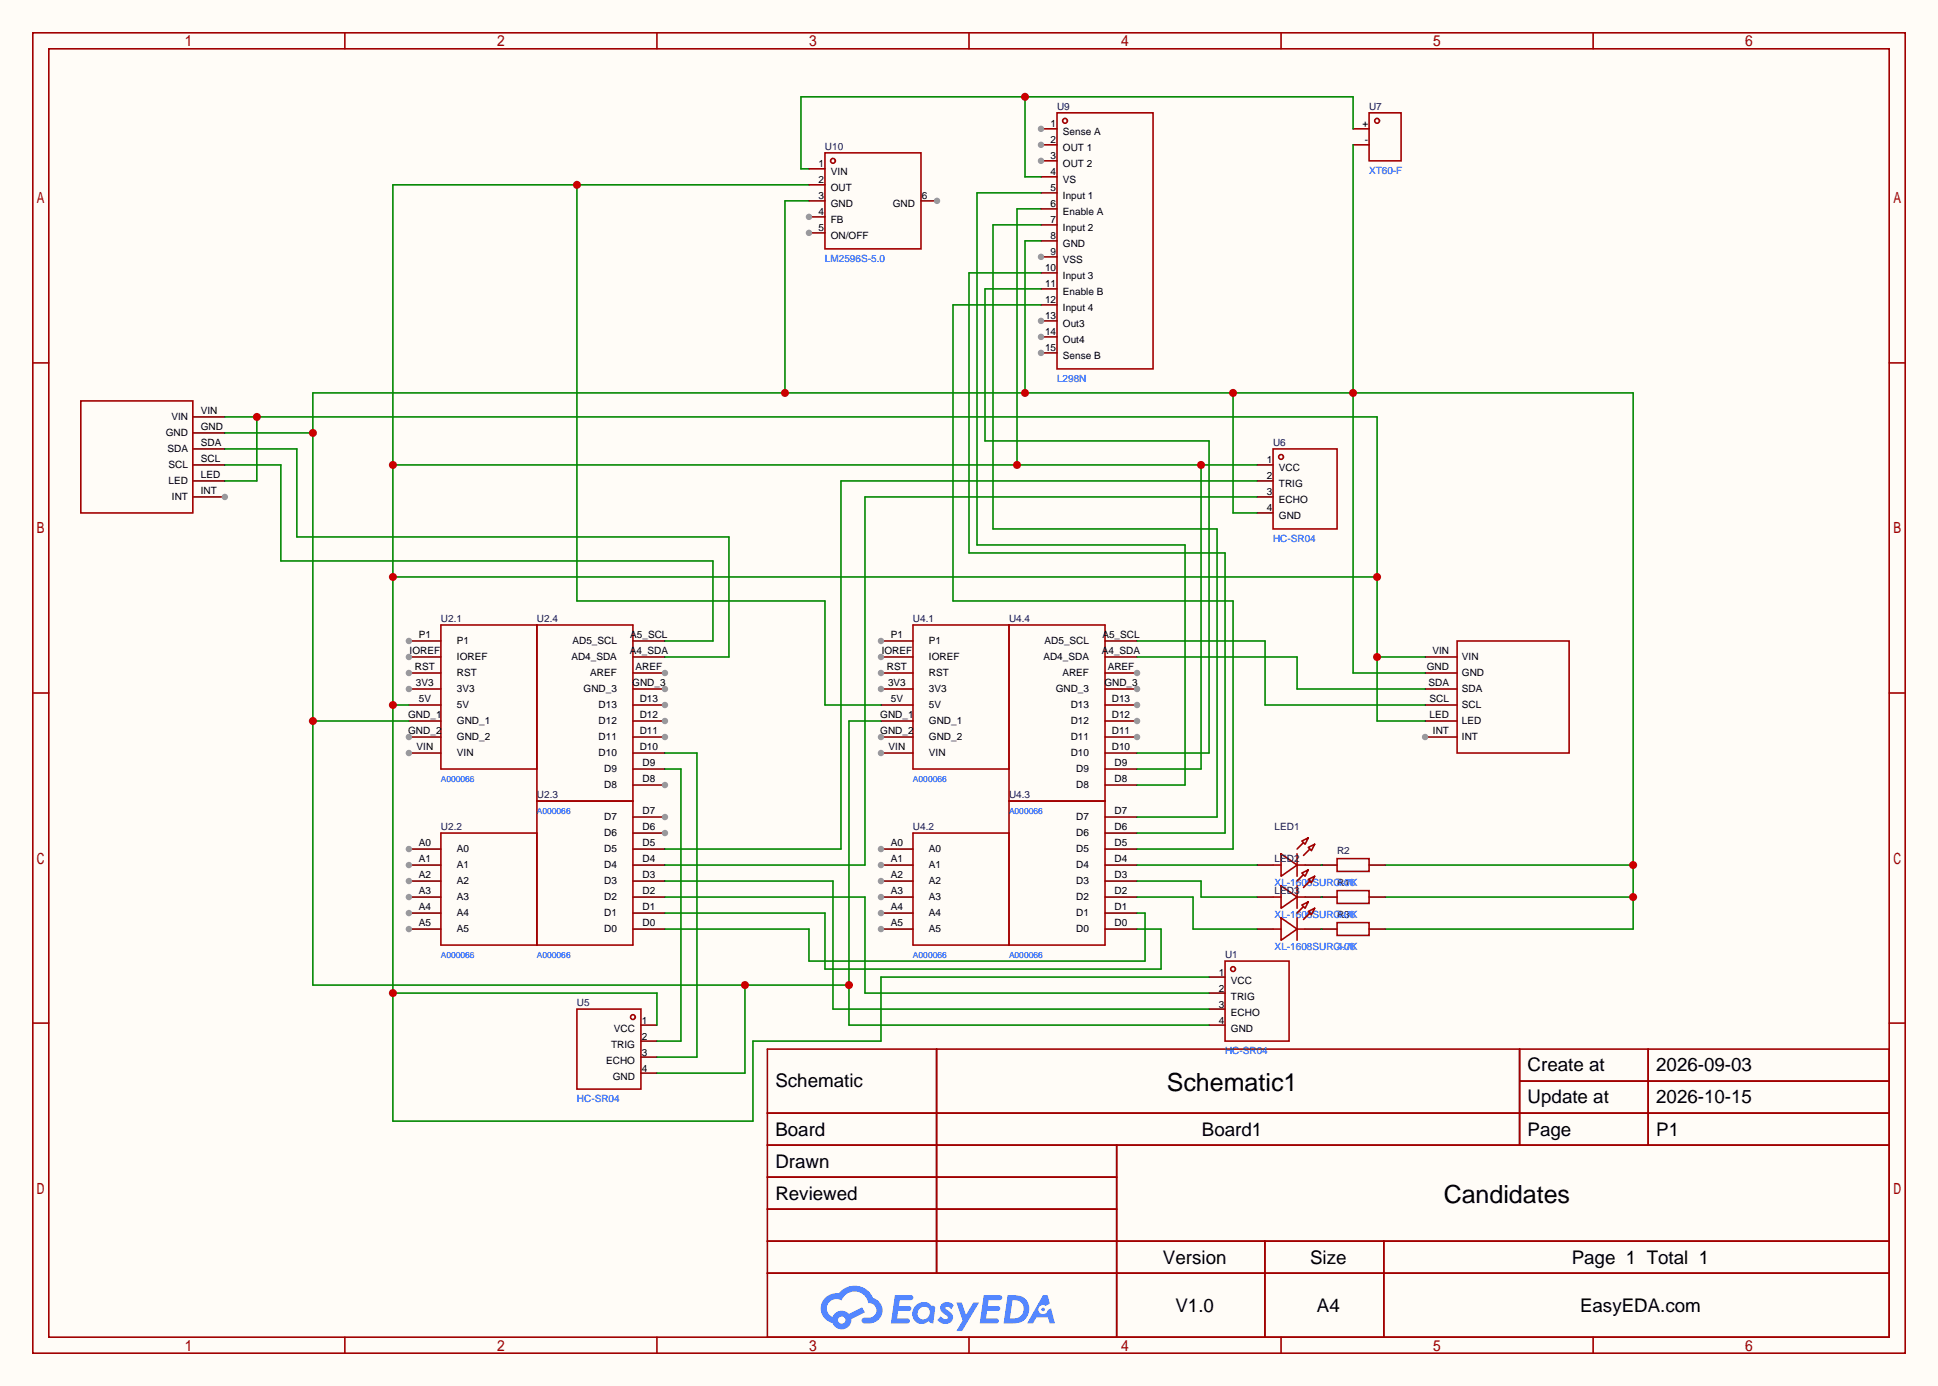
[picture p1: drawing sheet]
<svg xmlns="http://www.w3.org/2000/svg" width="308mm" height="220mm" viewBox="0 0 308 220" stroke-linecap="round" stroke-linejoin="round" font-family="sans-serif">
<path d="M0 0h307.6v220h-307.6z" fill="#fffcf7"/>
<g fill="none" stroke="#a10000" stroke-width=".25">
<path d="M5.2 5.2h297.2v209.6h-297.2zM7.7 7.7h292.1v204.5h-292.1zM54.7 5.2v2.5M104.3 5.2v2.5M153.8 5.2v2.5M203.3 5.2v2.5M252.9 5.2v2.5M5.2 57.6h2.5M299.8 57.6h2.6M5.2 110h2.5M299.8 110h2.6M5.2 162.4h2.5"/>
<path d="M121.8 166.5h178v45.7h-178zM121.8 176.7h178M148.7 166.5v35.6M241.2 166.5v15.2M241.2 171.6h58.6M261.6 166.5v15.2M299.8 162.4h2.6M121.8 181.7h178M121.8 186.8h55.4M121.8 197h178M121.8 191.9h55.4M177.2 181.7v30.5"/>
<path d="M200.8 197v15.2M219.6 197v15.2M54.7 212.2v2.6M104.3 212.2v2.6M121.8 202.1h178M153.8 212.2v2.6M203.3 212.2v2.6M252.9 212.2v2.6"/>
</g>
<g fill="#5487ff">
<path d="M149.5 206.9a1.3 1.3 0 0 1 1.9 .3l-.4 .6a.54 .54 0 0 0-1-.2l.1 .1a2.32 2.32 0 0 1 1.2 1.4 1.36 1.36 0 0 1-1.1 1 1.36 1.36 0 0 1-1.4-.6l.5-.6a.7 .7 0 0 0 1.1 .3l-.1-.4a1.6 1.6 0 0 1-1.1-1.5z"/>
<path d="M151.8 206.7h.8l.7 2 1.2-2h.9l-2.7 4.5h-.9l1-1.6z"/>
<path d="M142 205.5h1.7a1.31 1.31 0 0 1 1.2 .2 .4 .4 0 0 1-.3 .6h-1.8l-.1 1h1.6a.4 .4 0 0 1 .3 .4 .4 .4 0 0 1-.4 .4h-1.6l-.2 1.2 .8-.1a1.23 1.23 0 0 1 1.2 .2 .39 .39 0 0 1-.4 .6h-2.6z"/>
<path d="M156.1 205.5h1.7a1.32 1.32 0 0 1 1.2 .2 .39 .39 0 0 1-.3 .6h-1.8l-.1 1h1.6a.4 .4 0 0 1 .4 .4 .4 .4 0 0 1-.5 .4h-1.6l-.2 1.1h.8a1.23 1.23 0 0 1 1.2 .2 .39 .39 0 0 1-.4 .6h-2.6z"/>
<path d="M165.5 205.6h.8l.3 1.3-.6 .3a.75 .75 0 0 0-1.1 .3 .75 .75 0 0 0 .5 1.1 .75 .75 0 0 0 .9-.7l.5-.3 .6 2.4h-.8l-.3-.9h-1.8l-.5 .9h-1z"/>
<path d="M159.9 205.6l-.6 4.4h1.4a2.27 2.27 0 0 0 2.6-1.6 2.27 2.27 0 0 0-1.4-2.7zM160.7 206.3a1.5 1.5 0 0 1 1.8 1.6 1.5 1.5 0 0 1-1.9 1.3h-.3z"/>
<path d="M145.4 207.2a1.62 1.62 0 0 0-.4 2.1 1.62 1.62 0 0 0 2 .6l.3-.2 .4 .2 .4 .1 .3-2.4-.1-.3-.2-.1a.57 .57 0 0 1-.6-.3 1.73 1.73 0 0 0-2.1 .3zM146 207.7a.96 .96 0 0 1 1.4 0 .96 .96 0 0 1-.2 1.5 .95 .95 0 0 1-1.4-.1 .95 .95 0 0 1 .2-1.4z"/>
<path d="M131 206a2.37 2.37 0 0 0 1.1 4 1.54 1.54 0 0 0 1.8 1 1.54 1.54 0 0 0 1.2-1.6l2.2-1.1-.5-.8-2.1 1a1.57 1.57 0 0 0-2.6 .5 1.5 1.5 0 0 1-.7-2.1 1.5 1.5 0 0 1 2.2-.5 2.23 2.23 0 0 1 2.3-1.4 2.23 2.23 0 0 1 2 1.8 1.16 1.16 0 0 1 1.2 1.1 1.16 1.16 0 0 1-1.1 1.2h-.7a.47 .47 0 0 0-.5 .4 .47 .47 0 0 0 .4 .5 2.23 2.23 0 0 0 2.2-.6 2.23 2.23 0 0 0 .5-2.3 2.16 2.16 0 0 0-1.3-1.1 3.2 3.2 0 0 0-5.5-.7l-1.1 .1zM133 209.5a.6 .6 0 0 1 1.2 0 .6 .6 0 0 1-1.2 0z"/>
<circle cx="165.6" cy="207.8" r=".28"/>
</g>
<path d="M70 99.2h15.2v22.8h-15.2z" fill="none" stroke="#a10000" stroke-width=".25"/>
<path d="M64.9 106.8h5.1" fill="none" stroke="#870000" stroke-width=".25"/>
<circle cx="64.9" cy="106.8" r=".51" fill="#999"/>
<path d="M64.9 109.3h5.1" fill="none" stroke="#870000" stroke-width=".25"/>
<circle cx="64.9" cy="109.3" r=".51" fill="#999"/>
<path d="M64.9 111.9h5.1M64.9 114.4h5.1M64.9 117h5.1" fill="none" stroke="#870000" stroke-width=".25"/>
<circle cx="64.9" cy="117" r=".51" fill="#999"/>
<path d="M64.9 119.5h5.1" fill="none" stroke="#870000" stroke-width=".25"/>
<circle cx="64.9" cy="119.5" r=".51" fill="#999"/>
<path d="M64.9 101.7h5.1" fill="none" stroke="#870000" stroke-width=".25"/>
<circle cx="64.9" cy="101.7" r=".51" fill="#999"/>
<path d="M64.9 104.3h5.1" fill="none" stroke="#870000" stroke-width=".25"/>
<circle cx="64.9" cy="104.3" r=".51" fill="#999"/>
<path d="M70 132.2h15.2v17.8h-15.2z" fill="none" stroke="#a10000" stroke-width=".25"/>
<path d="M64.9 134.7h5.1" fill="none" stroke="#870000" stroke-width=".25"/>
<circle cx="64.9" cy="134.7" r=".51" fill="#999"/>
<path d="M64.9 137.3h5.1" fill="none" stroke="#870000" stroke-width=".25"/>
<circle cx="64.9" cy="137.3" r=".51" fill="#999"/>
<path d="M64.9 139.8h5.1" fill="none" stroke="#870000" stroke-width=".25"/>
<circle cx="64.9" cy="139.8" r=".51" fill="#999"/>
<path d="M64.9 142.4h5.1" fill="none" stroke="#870000" stroke-width=".25"/>
<circle cx="64.9" cy="142.4" r=".51" fill="#999"/>
<path d="M64.9 144.9h5.1" fill="none" stroke="#870000" stroke-width=".25"/>
<circle cx="64.9" cy="144.9" r=".51" fill="#999"/>
<path d="M64.9 147.4h5.1" fill="none" stroke="#870000" stroke-width=".25"/>
<circle cx="64.9" cy="147.4" r=".51" fill="#999"/>
<path d="M85.2 127.1h15.3v22.9h-15.3z" fill="none" stroke="#a10000" stroke-width=".25"/>
<path d="M100.5 139.8h5M100.5 137.3h5M100.5 134.7h5M100.5 132.2h5M100.5 147.4h5M100.5 144.9h5M100.5 142.4h5" fill="none" stroke="#870000" stroke-width=".25"/>
<circle cx="105.5" cy="132.2" r=".51" fill="#999"/>
<path d="M100.5 129.7h5" fill="none" stroke="#870000" stroke-width=".25"/>
<circle cx="105.5" cy="129.7" r=".51" fill="#999"/>
<path d="M85.2 99.2h15.3v27.9h-15.3z" fill="none" stroke="#a10000" stroke-width=".25"/>
<path d="M100.5 124.6h5" fill="none" stroke="#870000" stroke-width=".25"/>
<circle cx="105.5" cy="124.6" r=".51" fill="#999"/>
<path d="M100.5 119.5h5M100.5 117h5M100.5 122h5" fill="none" stroke="#870000" stroke-width=".25"/>
<circle cx="105.5" cy="117" r=".51" fill="#999"/>
<path d="M100.5 114.4h5" fill="none" stroke="#870000" stroke-width=".25"/>
<circle cx="105.5" cy="114.4" r=".51" fill="#999"/>
<path d="M100.5 111.9h5" fill="none" stroke="#870000" stroke-width=".25"/>
<circle cx="105.5" cy="111.9" r=".51" fill="#999"/>
<path d="M100.5 109.3h5" fill="none" stroke="#870000" stroke-width=".25"/>
<circle cx="105.5" cy="109.3" r=".51" fill="#999"/>
<path d="M100.5 106.8h5" fill="none" stroke="#870000" stroke-width=".25"/>
<circle cx="105.5" cy="106.8" r=".51" fill="#999"/>
<g fill="none" stroke="#870000" stroke-width=".25">
<path d="M199.5 73.8h2.6M199.5 76.3h2.6M199.5 78.9h2.6M199.5 81.4h2.6M100.5 104.3h5M100.5 101.7h5M226.2 104.3h5.1M226.2 106.8h5.1M226.2 109.3h5.1M226.2 111.9h5.1M226.2 114.4h5.1M226.2 117h5.1"/>
<path d="M191.9 155.1h2.5M191.9 157.6h2.5M101.7 162.7h2.6M101.7 165.2h2.6M101.7 167.8h2.6M101.7 170.3h2.6M191.9 160.1h2.5M191.9 162.7h2.5"/>
</g>
<g fill="none" stroke="#a10000" stroke-width=".25">
<path d="M202.1 71.2h10.1v12.7h-10.1zM194.4 152.5h10.2v12.7h-10.2zM91.6 160.1h10.1v12.7h-10.1z"/>
<circle cx="203.3" cy="72.5" r=".38"/>
<circle cx="195.7" cy="153.8" r=".38"/>
<circle cx="100.5" cy="161.4" r=".38"/>
</g>
<circle cx="226.2" cy="117" r=".51" fill="#999"/>
<path d="M231.3 101.7h17.7v17.8h-17.7z" fill="none" stroke="#a10000" stroke-width=".25"/>
<path d="M30.6 66.2h5.1M30.6 68.7h5.1M30.6 71.2h5.1M30.6 73.8h5.1M30.6 76.3h5.1M30.6 78.9h5.1" fill="none" stroke="#870000" stroke-width=".25"/>
<circle cx="35.7" cy="78.9" r=".51" fill="#999"/>
<path d="M12.8 63.6h17.8v17.8h-17.8zM144.9 99.2h15.2v22.8h-15.2z" fill="none" stroke="#a10000" stroke-width=".25"/>
<path d="M139.8 106.8h5.1" fill="none" stroke="#870000" stroke-width=".25"/>
<circle cx="139.8" cy="106.8" r=".51" fill="#999"/>
<path d="M139.8 109.3h5.1" fill="none" stroke="#870000" stroke-width=".25"/>
<circle cx="139.8" cy="109.3" r=".51" fill="#999"/>
<path d="M139.8 111.9h5.1M139.8 114.4h5.1M139.8 117h5.1" fill="none" stroke="#870000" stroke-width=".25"/>
<circle cx="139.8" cy="117" r=".51" fill="#999"/>
<path d="M139.8 119.5h5.1" fill="none" stroke="#870000" stroke-width=".25"/>
<circle cx="139.8" cy="119.5" r=".51" fill="#999"/>
<path d="M139.8 101.7h5.1" fill="none" stroke="#870000" stroke-width=".25"/>
<circle cx="139.8" cy="101.7" r=".51" fill="#999"/>
<path d="M139.8 104.3h5.1" fill="none" stroke="#870000" stroke-width=".25"/>
<circle cx="139.8" cy="104.3" r=".51" fill="#999"/>
<path d="M144.9 132.2h15.2v17.8h-15.2z" fill="none" stroke="#a10000" stroke-width=".25"/>
<path d="M139.8 134.7h5.1" fill="none" stroke="#870000" stroke-width=".25"/>
<circle cx="139.8" cy="134.7" r=".51" fill="#999"/>
<path d="M139.8 137.3h5.1" fill="none" stroke="#870000" stroke-width=".25"/>
<circle cx="139.8" cy="137.3" r=".51" fill="#999"/>
<path d="M139.8 139.8h5.1" fill="none" stroke="#870000" stroke-width=".25"/>
<circle cx="139.8" cy="139.8" r=".51" fill="#999"/>
<path d="M139.8 142.4h5.1" fill="none" stroke="#870000" stroke-width=".25"/>
<circle cx="139.8" cy="142.4" r=".51" fill="#999"/>
<path d="M139.8 144.9h5.1" fill="none" stroke="#870000" stroke-width=".25"/>
<circle cx="139.8" cy="144.9" r=".51" fill="#999"/>
<path d="M139.8 147.4h5.1" fill="none" stroke="#870000" stroke-width=".25"/>
<circle cx="139.8" cy="147.4" r=".51" fill="#999"/>
<path d="M160.1 99.2h15.3v50.8h-15.3zM160.1 127.1h15.3" fill="none" stroke="#a10000" stroke-width=".25"/>
<path d="M175.4 119.5h5.1M175.4 117h5.1M175.4 139.8h5.1M175.4 137.3h5.1M175.4 134.7h5.1M175.4 132.2h5.1M175.4 129.7h5.1M175.4 124.6h5.1M175.4 122h5.1M175.4 147.4h5.1M175.4 144.9h5.1M175.4 142.4h5.1" fill="none" stroke="#870000" stroke-width=".25"/>
<circle cx="180.5" cy="117" r=".51" fill="#999"/>
<path d="M175.4 114.4h5.1" fill="none" stroke="#870000" stroke-width=".25"/>
<circle cx="180.5" cy="114.4" r=".51" fill="#999"/>
<path d="M175.4 111.9h5.1" fill="none" stroke="#870000" stroke-width=".25"/>
<circle cx="180.5" cy="111.9" r=".51" fill="#999"/>
<path d="M175.4 109.3h5.1" fill="none" stroke="#870000" stroke-width=".25"/>
<circle cx="180.5" cy="109.3" r=".51" fill="#999"/>
<path d="M175.4 106.8h5.1" fill="none" stroke="#870000" stroke-width=".25"/>
<circle cx="180.5" cy="106.8" r=".51" fill="#999"/>
<path d="M214.8 23h2.5M214.8 20.4h2.5M175.4 104.3h5.1M175.4 101.7h5.1" fill="none" stroke="#870000" stroke-width=".25"/>
<g fill="none" stroke="#a10000" stroke-width=".25">
<path d="M217.3 17.9h5.1v7.6h-5.1z"/>
<circle cx="218.6" cy="19.2" r=".38"/>
</g>
<path d="M91.6 29.3v66.1h39.3v16.5h8.9M128.4 29.3h-66v148.6h57.1v-12.7h20.3v-10.1h52.1M165.2 33.1h-3.8v40.7M35.7 66.2h182.9v48.2h7.6M40.8 66.2v10.1h-5.1M62.4 73.8h137.1M190.6 73.8v48.2h-10.1M62.4 91.6h156.2M62.4 111.9h2.5M218.6 104.3h7.6M62.4 157.6h41.9v5.1" fill="none" stroke="#008700" stroke-width=".25"/>
<g fill="#c00">
<circle cx="91.6" cy="29.3" r=".63"/>
<circle cx="62.4" cy="91.6" r=".63"/>
<circle cx="62.4" cy="73.8" r=".63"/>
<circle cx="218.6" cy="91.6" r=".63"/>
<circle cx="40.8" cy="66.2" r=".63"/>
<circle cx="218.6" cy="104.3" r=".63"/>
<circle cx="62.4" cy="111.9" r=".63"/>
<circle cx="62.4" cy="157.6" r=".63"/>
<circle cx="161.4" cy="73.8" r=".63"/>
<circle cx="190.6" cy="73.8" r=".63"/>
</g>
<path d="M180.5 101.7h20.3v10.2h25.4" fill="none" stroke="#008700" stroke-width=".25"/>
<g fill="none" stroke="#a10000" stroke-width=".25">
<path d="M167.8 17.9h15.2v40.6h-15.2z"/>
<circle cx="169" cy="19.2" r=".38"/>
</g>
<path d="M165.2 20.4h2.6" fill="none" stroke="#870000" stroke-width=".25"/>
<circle cx="165.2" cy="20.4" r=".51" fill="#999"/>
<path d="M165.2 23h2.6" fill="none" stroke="#870000" stroke-width=".25"/>
<circle cx="165.2" cy="23" r=".51" fill="#999"/>
<path d="M165.2 25.5h2.6" fill="none" stroke="#870000" stroke-width=".25"/>
<circle cx="165.2" cy="25.5" r=".51" fill="#999"/>
<path d="M165.2 28.1h2.6M165.2 30.6h2.6M165.2 33.1h2.6M165.2 35.7h2.6M165.2 38.2h2.6M165.2 40.8h2.6" fill="none" stroke="#870000" stroke-width=".25"/>
<circle cx="165.2" cy="40.8" r=".51" fill="#999"/>
<path d="M165.2 43.3h2.6M165.2 45.8h2.6M165.2 48.4h2.6M165.2 50.9h2.6" fill="none" stroke="#870000" stroke-width=".25"/>
<circle cx="165.2" cy="50.9" r=".51" fill="#999"/>
<path d="M165.2 53.5h2.6" fill="none" stroke="#870000" stroke-width=".25"/>
<circle cx="165.2" cy="53.5" r=".51" fill="#999"/>
<path d="M165.2 56h2.6" fill="none" stroke="#870000" stroke-width=".25"/>
<circle cx="165.2" cy="56" r=".51" fill="#999"/>
<path d="M128.4 31.9h-3.8v30.5M165.2 30.6h-10.1v55.9h33v38.1h-7.6M165.2 38.2h-2.5v24.2M214.8 23v83.8h11.4M35.7 68.7h14M195.7 62.4v19h3.8M49.7 114.4h15.2M139.8 114.4h-5.1v48.3h57.2M219.8 137.3h39.4M118.2 156.3v14h-13.9M219.8 147.4h39.4v-85h-209.5v93.9h85M219.8 142.4h39.4" fill="none" stroke="#008700" stroke-width=".25"/>
<g fill="#c00">
<circle cx="214.8" cy="62.4" r=".63"/>
<circle cx="195.7" cy="62.4" r=".63"/>
<circle cx="162.7" cy="62.4" r=".63"/>
<circle cx="124.6" cy="62.4" r=".63"/>
<circle cx="49.7" cy="68.7" r=".63"/>
<circle cx="49.7" cy="114.4" r=".63"/>
<circle cx="118.2" cy="156.3" r=".63"/>
<circle cx="134.7" cy="156.3" r=".63"/>
<circle cx="259.2" cy="137.3" r=".63"/>
<circle cx="259.2" cy="142.4" r=".63"/>
</g>
<path d="M162.7 15.4v12.7h2.5M214.8 20.4v-5h-87.7v11.4h1.3" fill="none" stroke="#008700" stroke-width=".25"/>
<circle cx="162.7" cy="15.4" r=".63" fill="#c00"/>
<path d="M105.5 144.9h25.4v8.9h53.4v-6.4h-3.8M180.5 144.9h1.2v7.6h-53.3v-5.1h-22.9" fill="none" stroke="#008700" stroke-width=".25"/>
<g fill="none" stroke="#a10000" stroke-width=".25">
<path d="M130.9 24.3h15.3v15.2h-15.3z"/>
<circle cx="132.2" cy="25.5" r=".38"/>
</g>
<path d="M128.4 26.8h2.5M128.4 29.3h2.5M128.4 31.9h2.5M128.4 34.4h2.5" fill="none" stroke="#870000" stroke-width=".25"/>
<circle cx="128.4" cy="34.4" r=".51" fill="#999"/>
<path d="M128.4 37h2.5" fill="none" stroke="#870000" stroke-width=".25"/>
<circle cx="128.4" cy="37" r=".51" fill="#999"/>
<path d="M146.2 31.9h2.5" fill="none" stroke="#870000" stroke-width=".25"/>
<circle cx="148.7" cy="31.9" r=".51" fill="#999"/>
<g fill="none" stroke="#a10000" stroke-width=".25">
<path d="M202.1 137.3h1.2M203.3 135.5l2.6 1.8-2.6 1.8zM205.9 137.3h1.2M205.9 135.5v3.6M206.6 133.5l1-.5-.5 1zM206.6 138.6l1-.6-.5 1.1zM206.9 133.7l-1 1M206.9 138.8l-1 1M207.6 134.5l1.1-.5-.5 1zM207.6 139.6l1.1-.5-.5 1zM207.9 134.7l-1 1.1M207.9 139.8l-1 1"/>
<path d="M212.2 136.3h5.1v2h-5.1zM202.1 142.4h1.2M202.1 147.4h1.2M203.3 140.6l2.6 1.8-2.6 1.7zM203.3 145.7l2.6 1.7-2.6 1.8zM205.9 140.6v3.5M205.9 145.7v3.5M205.9 142.4h1.2M205.9 147.4h1.2M206.6 143.6l1-.5-.5 1zM206.9 143.9l-1 1M207.6 144.7l1.1-.6-.5 1.1z"/>
<path d="M207.9 144.9l-1 1M212.2 141.4h5.1v2h-5.1zM212.2 146.4h5.1v2.1h-5.1z"/>
</g>
<path d="M199.5 137.3h2.6M207.1 137.3h5.1M217.3 137.3h2.5M199.5 142.4h2.6M199.5 147.4h2.6M207.1 142.4h5.1M207.1 147.4h5.1M217.3 142.4h2.5M217.3 147.4h2.5" fill="none" stroke="#870000" stroke-width=".25"/>
<g fill="none" stroke="#008700" stroke-width=".25">
<path d="M165.2 35.7h-7.6v48.2h35.6v45.8h-12.7M165.2 48.4h-13.9v47h44.4v39.3h-15.2M165.2 45.8h-8.9v24.2h35.6v49.5h-11.4M165.2 43.3h-11.4v44.5h40.6v44.4h-13.9M35.7 71.2h11.4v14h68.6v19.1h-10.2M35.7 73.8h8.9v15.2h68.6v12.7h-7.7M199.5 78.9h-62.2v58.4h-31.8M199.5 76.3h-66v58.4h-28M105.5 119.5h5.1v48.3h-6.3M180.5 104.3h25.4v5h20.3M105.5 139.8h26.7v20.3h59.7M105.5 122h2.6v43.2h-3.8"/>
<path d="M180.5 139.8h10.1v2.6h8.9M180.5 137.3h19M209.7 137.3h.1M105.5 142.4h31.8v15.2h54.6M180.5 142.4h8.9v5h10.1M209.7 147.4h.1M209.7 142.4h.1"/>
</g>
<g font-size="4">
<text x="185.2" y="173.1">Schematic1</text>
<text x="229.1" y="190.9">Candidates</text>
</g>
<g font-size="3">
<text x="123.1" y="172.6">Schematic</text>
<text x="242.5" y="170">Create at</text>
<text x="262.9" y="170">2026-09-03</text>
<text x="242.5" y="175.1">Update at</text>
<text x="262.9" y="175.1">2026-10-15</text>
<text x="123.1" y="180.2">Board</text>
<text x="123.1" y="185.3">Drawn</text>
<text x="190.8" y="180.2">Board1</text>
<text x="242.5" y="180.2">Page</text>
<text x="262.9" y="180.2">P1</text>
<text x="123.1" y="190.4">Reviewed</text>
<text x="184.6" y="200.5">Version</text>
<text x="207.9" y="200.5">Size</text>
<text x="249.5" y="200.5">Page 1 Total 1</text>
<text x="186.6" y="208.1">V1.0</text>
<text x="209" y="208.1">A4</text>
<text x="250.8" y="208.1">EasyEDA.com</text>
</g>
<g font-size="1.6" fill="#000080">
<text x="167.8" y="17.4">U9</text>
<text x="217.3" y="17.4">U7</text>
<text x="130.9" y="23.8">U10</text>
<text x="202.1" y="70.8">U6</text>
<text x="70" y="98.7">U2.1</text>
<text x="85.2" y="98.7">U2.4</text>
<text x="144.9" y="98.7">U4.1</text>
<text x="160.1" y="98.7">U4.4</text>
<text x="70" y="131.7">U2.2</text>
<text x="85.2" y="126.7">U2.3</text>
<text x="144.9" y="131.7">U4.2</text>
<text x="160.1" y="126.7">U4.3</text>
<text x="202.3" y="131.7">LED1</text>
<text x="202.3" y="136.8">LED2</text>
<text x="212.2" y="135.5">R2</text>
<text x="202.3" y="141.9">LED3</text>
<text x="212.2" y="140.6">R1</text>
<text x="212.2" y="145.7">R3</text>
<text x="194.4" y="152.1">U1</text>
<text x="91.6" y="159.7">U5</text>
</g>
<g font-size="1.6">
<text x="166.8" y="20.2">1</text>
<text x="166.8" y="22.7">2</text>
<text x="168.7" y="21.5">Sense A</text>
<text x="216.2" y="20.2">+</text>
<text x="216.6" y="22.7">-</text>
<text x="129.9" y="26.6">1</text>
<text x="129.9" y="29.1">2</text>
<text x="131.9" y="27.8">VIN</text>
<text x="166.8" y="25.3">3</text>
<text x="166.8" y="27.8">4</text>
<text x="168.7" y="24">OUT 1</text>
<text x="168.7" y="26.6">OUT 2</text>
<text x="168.7" y="29.1">VS</text>
<text x="129.9" y="31.6">3</text>
<text x="129.9" y="34.2">4</text>
<text x="131.9" y="30.4">OUT</text>
<text x="131.9" y="32.9">GND</text>
<text x="131.9" y="35.4">FB</text>
<text x="141.7" y="32.9">GND</text>
<text x="146.3" y="31.6">6</text>
<text x="166.8" y="30.4">5</text>
<text x="166.8" y="32.9">6</text>
<text x="166.8" y="35.4">7</text>
<text x="168.7" y="31.6">Input 1</text>
<text x="168.7" y="34.2">Enable A</text>
<text x="129.9" y="36.7">5</text>
<text x="131.9" y="38">ON/OFF</text>
<text x="166.8" y="38">8</text>
<text x="166.8" y="40.5">9</text>
<text x="168.7" y="36.7">Input 2</text>
<text x="168.7" y="39.3">GND</text>
<text x="168.7" y="41.8">VSS</text>
<text x="165.9" y="43.1">10</text>
<text x="165.9" y="45.6">11</text>
<text x="168.7" y="44.3">Input 3</text>
<text x="168.7" y="46.9">Enable B</text>
<text x="165.9" y="48.1">12</text>
<text x="165.9" y="50.7">13</text>
<text x="165.9" y="53.2">14</text>
<text x="168.7" y="49.4">Input 4</text>
<text x="168.7" y="52">Out3</text>
<text x="165.9" y="55.8">15</text>
<text x="168.7" y="54.5">Out4</text>
<text x="168.7" y="57">Sense B</text>
<text x="31.9" y="65.7">VIN</text>
<text x="26.3" y="69.2">GND</text>
<text x="26.6" y="71.8">SDA</text>
<text x="27.2" y="66.7">VIN</text>
<text x="31.9" y="68.2">GND</text>
<text x="31.9" y="70.8">SDA</text>
<text x="26.8" y="74.3">SCL</text>
<text x="26.8" y="76.9">LED</text>
<text x="31.9" y="73.3">SCL</text>
<text x="31.9" y="75.9">LED</text>
<text x="201" y="73.5">1</text>
<text x="201" y="76.1">2</text>
<text x="203" y="74.8">VCC</text>
<text x="203" y="77.4">TRIG</text>
<text x="27.3" y="79.4">INT</text>
<text x="31.9" y="78.4">INT</text>
<text x="201" y="78.6">3</text>
<text x="201" y="81.2">4</text>
<text x="203" y="79.9">ECHO</text>
<text x="203" y="82.4">GND</text>
<text x="66.5" y="101.3">P1</text>
<text x="100" y="101.3">A5_SCL</text>
<text x="141.4" y="101.3">P1</text>
<text x="175" y="101.3">A5_SCL</text>
<text x="65" y="103.8">IOREF</text>
<text x="65.8" y="106.3">RST</text>
<text x="72.5" y="107.3">RST</text>
<text x="72.5" y="102.3">P1</text>
<text x="72.5" y="104.8">IOREF</text>
<text x="90.7" y="104.8">AD4_SDA</text>
<text x="90.9" y="102.3">AD5_SCL</text>
<text x="93.7" y="107.3">AREF</text>
<text x="100" y="103.8">A4_SDA</text>
<text x="100.9" y="106.3">AREF</text>
<text x="139.9" y="103.8">IOREF</text>
<text x="140.8" y="106.3">RST</text>
<text x="147.4" y="107.3">RST</text>
<text x="147.4" y="102.3">P1</text>
<text x="147.4" y="104.8">IOREF</text>
<text x="165.6" y="104.8">AD4_SDA</text>
<text x="165.8" y="102.3">AD5_SCL</text>
<text x="168.6" y="107.3">AREF</text>
<text x="174.9" y="103.8">A4_SDA</text>
<text x="175.8" y="106.3">AREF</text>
<text x="226.5" y="106.3">GND</text>
<text x="227.4" y="103.8">VIN</text>
<text x="232" y="104.8">VIN</text>
<text x="232" y="107.3">GND</text>
<text x="64.8" y="114">GND_1</text>
<text x="66" y="108.9">3V3</text>
<text x="66.5" y="111.4">5V</text>
<text x="72.5" y="109.9">3V3</text>
<text x="72.5" y="112.4">5V</text>
<text x="92.6" y="109.9">GND_3</text>
<text x="95" y="112.4">D13</text>
<text x="100.4" y="108.9">GND_3</text>
<text x="101.5" y="114">D12</text>
<text x="101.5" y="111.4">D13</text>
<text x="139.7" y="114">GND_1</text>
<text x="141" y="108.9">3V3</text>
<text x="141.4" y="111.4">5V</text>
<text x="147.4" y="109.9">3V3</text>
<text x="147.4" y="112.4">5V</text>
<text x="167.6" y="109.9">GND_3</text>
<text x="169.9" y="112.4">D13</text>
<text x="175.3" y="108.9">GND_3</text>
<text x="176.5" y="114">D12</text>
<text x="176.5" y="111.4">D13</text>
<text x="226.7" y="108.9">SDA</text>
<text x="226.9" y="111.4">SCL</text>
<text x="226.9" y="114">LED</text>
<text x="232" y="109.9">SDA</text>
<text x="232" y="112.4">SCL</text>
<text x="64.8" y="116.5">GND_2</text>
<text x="66.1" y="119">VIN</text>
<text x="72.5" y="115">GND_1</text>
<text x="72.5" y="117.5">GND_2</text>
<text x="95" y="117.5">D11</text>
<text x="95" y="115">D12</text>
<text x="101.5" y="119">D10</text>
<text x="101.5" y="116.5">D11</text>
<text x="139.7" y="116.5">GND_2</text>
<text x="141" y="119">VIN</text>
<text x="147.4" y="115">GND_1</text>
<text x="147.4" y="117.5">GND_2</text>
<text x="169.9" y="117.5">D11</text>
<text x="169.9" y="115">D12</text>
<text x="176.5" y="119">D10</text>
<text x="176.5" y="116.5">D11</text>
<text x="227.4" y="116.5">INT</text>
<text x="232" y="115">LED</text>
<text x="232" y="117.5">INT</text>
<text x="72.5" y="120">VIN</text>
<text x="95" y="120">D10</text>
<text x="95.9" y="125.1">D8</text>
<text x="95.9" y="122.6">D9</text>
<text x="102" y="124.1">D8</text>
<text x="102" y="121.6">D9</text>
<text x="147.4" y="120">VIN</text>
<text x="169.9" y="120">D10</text>
<text x="170.8" y="125.1">D8</text>
<text x="170.8" y="122.6">D9</text>
<text x="176.9" y="124.1">D8</text>
<text x="176.9" y="121.6">D9</text>
<text x="95.9" y="130.2">D7</text>
<text x="102" y="131.7">D6</text>
<text x="102" y="129.2">D7</text>
<text x="170.8" y="130.2">D7</text>
<text x="176.9" y="131.7">D6</text>
<text x="176.9" y="129.2">D7</text>
<text x="66.5" y="134.3">A0</text>
<text x="66.5" y="136.8">A1</text>
<text x="72.5" y="135.3">A0</text>
<text x="72.5" y="137.8">A1</text>
<text x="95.9" y="137.8">D4</text>
<text x="95.9" y="135.3">D5</text>
<text x="95.9" y="132.7">D6</text>
<text x="102" y="136.8">D4</text>
<text x="102" y="134.3">D5</text>
<text x="141.4" y="134.3">A0</text>
<text x="141.4" y="136.8">A1</text>
<text x="147.4" y="135.3">A0</text>
<text x="147.4" y="137.8">A1</text>
<text x="170.8" y="137.8">D4</text>
<text x="170.8" y="135.3">D5</text>
<text x="170.8" y="132.7">D6</text>
<text x="176.9" y="136.8">D4</text>
<text x="176.9" y="134.3">D5</text>
<text x="66.5" y="139.4">A2</text>
<text x="66.5" y="141.9">A3</text>
<text x="72.5" y="140.4">A2</text>
<text x="72.5" y="142.9">A3</text>
<text x="95.9" y="142.9">D2</text>
<text x="95.9" y="140.4">D3</text>
<text x="102" y="141.9">D2</text>
<text x="102" y="139.4">D3</text>
<text x="141.4" y="139.4">A2</text>
<text x="141.4" y="141.9">A3</text>
<text x="147.4" y="140.4">A2</text>
<text x="147.4" y="142.9">A3</text>
<text x="170.8" y="142.9">D2</text>
<text x="170.8" y="140.4">D3</text>
<text x="176.9" y="141.9">D2</text>
<text x="176.9" y="139.4">D3</text>
<text x="66.5" y="144.4">A4</text>
<text x="66.5" y="147">A5</text>
<text x="72.5" y="145.4">A4</text>
<text x="72.5" y="148">A5</text>
<text x="95.9" y="148">D0</text>
<text x="95.9" y="145.4">D1</text>
<text x="102" y="147">D0</text>
<text x="102" y="144.4">D1</text>
<text x="141.4" y="144.4">A4</text>
<text x="141.4" y="147">A5</text>
<text x="147.4" y="145.4">A4</text>
<text x="147.4" y="148">A5</text>
<text x="170.8" y="148">D0</text>
<text x="170.8" y="145.4">D1</text>
<text x="176.9" y="147">D0</text>
<text x="176.9" y="144.4">D1</text>
<text x="193.4" y="154.8">1</text>
<text x="193.4" y="157.4">2</text>
<text x="193.4" y="159.9">3</text>
<text x="195.4" y="156.1">VCC</text>
<text x="195.4" y="158.6">TRIG</text>
<text x="195.4" y="161.2">ECHO</text>
<text x="97" y="166.3">TRIG</text>
<text x="97.4" y="163.7">VCC</text>
<text x="101.9" y="162.4">1</text>
<text x="101.9" y="165">2</text>
<text x="101.9" y="167.5">3</text>
<text x="193.4" y="162.4">4</text>
<text x="195.4" y="163.7">GND</text>
<text x="96.2" y="168.8">ECHO</text>
<text x="97.3" y="171.3">GND</text>
<text x="101.9" y="170.1">4</text>
</g>
<g font-size="1.6" fill="#00f">
<text x="217.3" y="27.6">XT60-F</text>
<text x="130.9" y="41.6">LM2596S-5.0</text>
<text x="167.8" y="60.6">L298N</text>
<text x="202.1" y="86">HC-SR04</text>
<text x="202.3" y="140.6">XL-1608SURC-06</text>
<text x="212.2" y="140.6">4.7K</text>
<text x="202.3" y="145.7">XL-1608SURC-06</text>
<text x="212.2" y="145.7">4.7K</text>
<text x="202.3" y="150.8">XL-1608SURC-06</text>
<text x="212.2" y="150.8">4.7K</text>
<text x="194.4" y="167.3">HC-SR04</text>
<text x="91.6" y="174.9">HC-SR04</text>
</g>
<g font-size="1.3" fill="#00f">
<text x="70" y="124.1">A000066</text>
<text x="144.9" y="124.1">A000066</text>
<text x="85.2" y="129.2">A000066</text>
<text x="160.1" y="129.2">A000066</text>
<text x="70" y="152.1">A000066</text>
<text x="85.2" y="152.1">A000066</text>
<text x="144.9" y="152.1">A000066</text>
<text x="160.1" y="152.1">A000066</text>
</g>
</svg>
